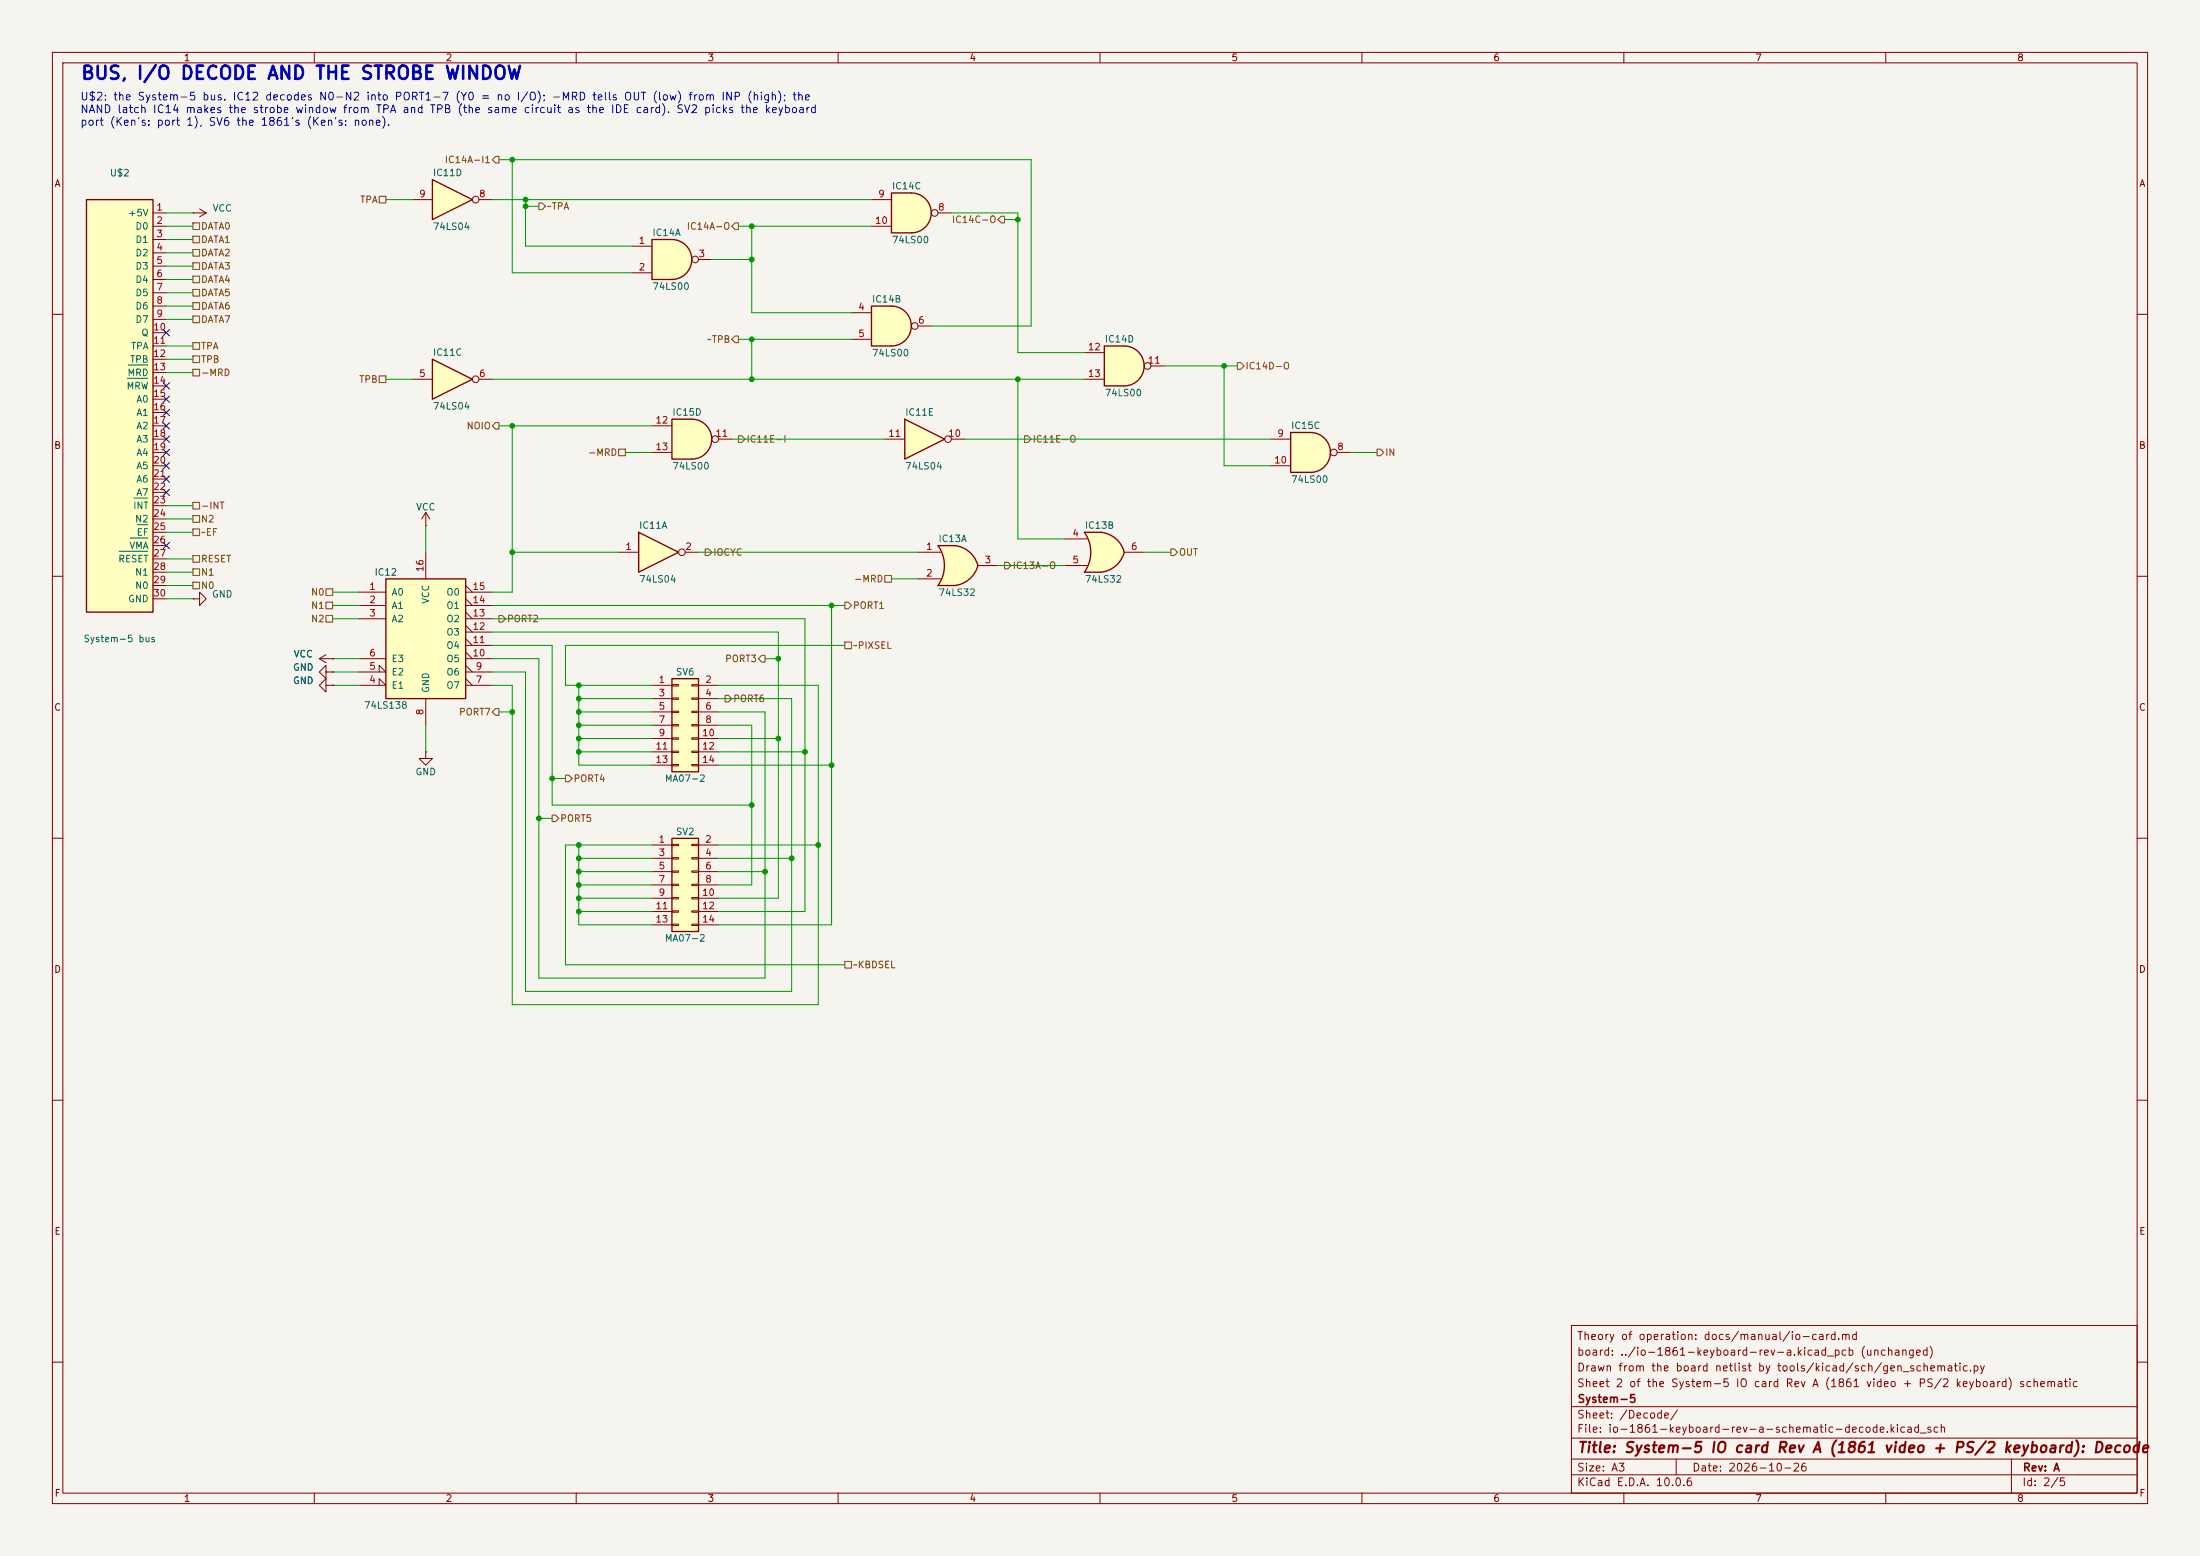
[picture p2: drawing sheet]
<svg xmlns="http://www.w3.org/2000/svg" width="420mm" height="297mm" viewBox="0 0 420 297" stroke-linecap="round" stroke-linejoin="round" font-family="sans-serif">
<path d="M0 0h420v297h-420z" fill="#f5f4ef" stroke="#f5f4ef" stroke-width=".19"/>
<g fill="none" stroke="#840000" stroke-width=".19">
<path d="M10 10h400v277h-400zM12 12h396v273h-396zM60 10v2M110 10v2M160 10v2M210 10v2M260 10v2M310 10v2M360 10v2M10 60h2M408 60h2M10 110h2"/>
<path d="M408 110h2M10 160h2M408 160h2M10 210h2M408 210h2M300 253h108v32h-108zM10 260h2M300 278.5h108M300 274.5h108M300 268.5h108M320 278.5v3M384 278.5v6.5"/>
<path d="M408 260h2M60 285v2M110 285v2M160 285v2M210 285v2M260 285v2M300 281.5h108M310 285v2M360 285v2"/>
</g>
<path d="M121.9 101.6l7.6 3.8-7.6 3.8z" fill="#ffffc2"/>
<path d="M121.9 101.6l7.6 3.8-7.6 3.8z" fill="none" stroke="#840000" stroke-width=".25"/>
<g fill="none" stroke="#840000" stroke-width=".19">
<path d="M118.1 105.4h3.8M130.8 105.4h2.5"/>
<circle cx="130.2" cy="105.4" r=".63"/>
</g>
<path d="M82.5 34.3l7.7 3.8-7.7 3.8z" fill="#ffffc2"/>
<path d="M82.5 34.3l7.7 3.8-7.7 3.8z" fill="none" stroke="#840000" stroke-width=".25"/>
<g fill="none" stroke="#840000" stroke-width=".19">
<path d="M78.7 38.1h3.8M91.4 38.1h2.6"/>
<circle cx="90.8" cy="38.1" r=".63"/>
</g>
<path d="M214.6 66a3.8 3.8 0 0 1 3.8 3.9 3.8 3.8 0 0 1-3.8 3.8z" fill="#ffffc2" stroke="#ffffc2" stroke-width=".19"/>
<path d="M210.8 66h3.8v7.7h-3.8z" fill="#ffffc2"/>
<path d="M210.8 66h3.8a3.8 3.8 0 0 1 3.8 3.9 3.8 3.8 0 0 1-3.8 3.8h-3.8z" fill="none" stroke="#840000" stroke-width=".25"/>
<g fill="none" stroke="#840000" stroke-width=".19">
<path d="M207 67.3h3.8M207 72.4h3.8M219.7 69.9h2.5"/>
<circle cx="219.1" cy="69.8" r=".63"/>
</g>
<path d="M174 36.8a3.8 3.8 0 0 1 3.8 3.8 3.8 3.8 0 0 1-3.8 3.9z" fill="#ffffc2" stroke="#ffffc2" stroke-width=".19"/>
<path d="M170.2 36.8h3.8v7.7h-3.8z" fill="#ffffc2"/>
<path d="M170.2 36.8h3.8a3.8 3.8 0 0 1 3.8 3.8 3.8 3.8 0 0 1-3.8 3.9h-3.8z" fill="none" stroke="#840000" stroke-width=".25"/>
<g fill="none" stroke="#840000" stroke-width=".19">
<path d="M166.4 38.1h3.8M166.4 43.2h3.8M179.1 40.6h2.5"/>
<circle cx="178.4" cy="40.6" r=".63"/>
</g>
<path d="M170.2 58.4a3.8 3.8 0 0 1 3.8 3.8 3.8 3.8 0 0 1-3.8 3.8z" fill="#ffffc2" stroke="#ffffc2" stroke-width=".19"/>
<path d="M166.4 58.4h3.8v7.6h-3.8z" fill="#ffffc2"/>
<path d="M166.4 58.4h3.8a3.8 3.8 0 0 1 3.8 3.8 3.8 3.8 0 0 1-3.8 3.8h-3.8z" fill="none" stroke="#840000" stroke-width=".25"/>
<g fill="none" stroke="#840000" stroke-width=".19">
<path d="M162.6 59.7h3.8M162.6 64.8h3.8M175.3 62.2h2.5"/>
<circle cx="174.6" cy="62.2" r=".63"/>
</g>
<path d="M250.2 82.6a3.8 3.8 0 0 1 3.8 3.8 3.8 3.8 0 0 1-3.8 3.8z" fill="#ffffc2" stroke="#ffffc2" stroke-width=".19"/>
<path d="M246.4 82.6h3.8v7.6h-3.8z" fill="#ffffc2"/>
<path d="M246.4 82.6h3.8a3.8 3.8 0 0 1 3.8 3.8 3.8 3.8 0 0 1-3.8 3.8h-3.8z" fill="none" stroke="#840000" stroke-width=".25"/>
<g fill="none" stroke="#840000" stroke-width=".19">
<path d="M242.6 83.8h3.8M242.6 88.9h3.8M255.3 86.4h2.5"/>
<circle cx="254.6" cy="86.4" r=".63"/>
</g>
<path d="M179.1 104.1h3.1M179.1 111.8h3.1" fill="none" stroke="#ffffc2" stroke-width=".19"/>
<g fill="#ffffc2" stroke="#ffffc2" stroke-width=".19">
<path d="M181.7 106.6l5 1.4a5.2 5.2 0 0 1-4.4 3.8z"/>
<path d="M182.3 104.1a5.1 5.1 0 0 1 4.4 3.9l-5 1.2z"/>
</g>
<path d="M179.1 104.1h3.1v7.7h-3.1a6.7 6.7 0 0 0 0-7.7z" fill="#ffffc2"/>
<path d="M179.1 104.1h3.1a5.1 5.1 0 0 1 4.5 3.9 5.2 5.2 0 0 1-4.4 3.8h-3.2a6.6 6.6 0 0 0 0-7.7z" fill="none" stroke="#840000" stroke-width=".25"/>
<path d="M175.3 105.4h4.3M175.3 110.5h4.3M186.7 108h3.8" fill="none" stroke="#840000" stroke-width=".19"/>
<path d="M172.7 80l7.6 3.8-7.6 3.8z" fill="#ffffc2"/>
<path d="M172.7 80l7.6 3.8-7.6 3.8z" fill="none" stroke="#840000" stroke-width=".25"/>
<g fill="none" stroke="#840000" stroke-width=".19">
<path d="M168.9 83.8h3.8M181.6 83.8h2.5"/>
<circle cx="181" cy="83.8" r=".63"/>
</g>
<path d="M128.3 45.7a3.8 3.8 0 0 1 3.8 3.8 3.8 3.8 0 0 1-3.8 3.8z" fill="#ffffc2" stroke="#ffffc2" stroke-width=".19"/>
<path d="M124.5 45.7h3.8v7.6h-3.8z" fill="#ffffc2"/>
<path d="M124.5 45.7h3.8a3.8 3.8 0 0 1 3.8 3.8 3.8 3.8 0 0 1-3.8 3.8h-3.8z" fill="none" stroke="#840000" stroke-width=".25"/>
<g fill="none" stroke="#840000" stroke-width=".19">
<path d="M120.6 47h3.9M120.6 52.1h3.9M133.3 49.5h2.6"/>
<circle cx="132.7" cy="49.5" r=".63"/>
</g>
<path d="M207 101.6h3.2M207 109.2h3.2" fill="none" stroke="#ffffc2" stroke-width=".19"/>
<g fill="#ffffc2" stroke="#ffffc2" stroke-width=".19">
<path d="M209.6 104.1l5 1.3a5.2 5.2 0 0 1-4.4 3.8z"/>
<path d="M210.2 101.6a5.1 5.1 0 0 1 4.4 3.8l-4.9 1.3z"/>
</g>
<path d="M207 101.6h3.2v7.6h-3.2a6.7 6.7 0 0 0 0-7.6z" fill="#ffffc2"/>
<path d="M210.2 101.6h-3.2a6.6 6.6 0 0 1 0 7.6h3.2M210.2 101.6a5.2 5.2 0 0 1 4.4 3.8 5.2 5.2 0 0 1-4.4 3.8" fill="none" stroke="#840000" stroke-width=".25"/>
<path d="M203.2 102.9h4.3M203.2 108h4.3M214.6 105.4h3.8" fill="none" stroke="#840000" stroke-width=".19"/>
<path d="M16.5 38.1h12.7v78.7h-12.7z" fill="#ffffc2"/>
<path d="M16.5 38.1h12.7v78.7h-12.7z" fill="none" stroke="#840000" stroke-width=".25"/>
<g fill="none" stroke="#840000" stroke-width=".19">
<path d="M29.2 40.6h2.5M29.2 43.2h2.5M29.2 45.7h2.5M29.2 48.3h2.5M29.2 50.8h2.5M29.2 53.3h2.5M29.2 55.9h2.5M29.2 58.4h2.5M29.2 61h2.5M29.2 63.5h2.5M29.2 66h2.5M29.2 68.6h2.5"/>
<path d="M29.2 71.1h2.5M29.2 73.7h2.5M29.2 76.2h2.5M29.2 78.7h2.5M29.2 81.3h2.5M29.2 83.8h2.5M29.2 86.4h2.5M29.2 88.9h2.5M29.2 91.4h2.5M29.2 94h2.5M29.2 96.5h2.5M29.2 99.1h2.5"/>
<path d="M29.2 101.6h2.5M29.2 104.1h2.5M29.2 106.7h2.5M29.2 109.2h2.5M29.2 111.8h2.5M29.2 114.3h2.5M62.2 128.3v-1.3l-1.2 1.3 1.2 1.2v-1.2h1.3M62.2 130.8v-1.3l-1.2 1.3 1.2 1.3v-1.3h1.3M63.5 128.3h.1M63.5 130.8h.1"/>
</g>
<path d="M24.3 72.2h3.9M24.5 69.7h3.7M25.6 95.1h2.6M22.7 105.2h5.5M24.8 102.7h3.4M26.2 100.2h2" fill="none" stroke="#006464" stroke-width=".19"/>
<path d="M73.7 110.5h15.2v22.9h-15.2z" fill="#ffffc2"/>
<path d="M73.7 110.5h15.2v22.9h-15.2z" fill="none" stroke="#840000" stroke-width=".25"/>
<g fill="none" stroke="#840000" stroke-width=".19">
<path d="M36.8 114.3h1.3v-1.3l1.3 1.3-1.3 1.3v-1.3M36.8 114.3h.1M68.6 113h5.1M68.6 115.6h5.1M68.6 118.1h5.1M81.3 105.4v5.1M88.9 113h5.1M88.9 115.6h5.1M88.9 118.1h5.1M88.9 119.4l1.3 1.3M88.9 116.8l1.3 1.3M88.9 114.3l1.3 1.3"/>
<path d="M88.9 111.8l1.3 1.2M61 125.7h2.5M61 125.7l1.2 .8M62.2 125l-1.2 .7M63.5 125.7h.1M68.6 130.8h5.1l-1.3-1.3v1.3M68.6 128.3h5.1l-1.3-1.3v1.3M68.6 125.7h5.1M81.3 133.4v5M88.9 130.8h5.1M88.9 128.3h5.1M88.9 125.7h5.1"/>
<path d="M88.9 129.5l1.3 1.3M88.9 127l1.3 1.3M88.9 124.5l1.3 1.2M88.9 123.2h5.1M88.9 121.9l1.3 1.3M88.9 120.7h5.1"/>
</g>
<path d="M132.1 80a3.8 3.8 0 0 1 3.8 3.8 3.8 3.8 0 0 1-3.8 3.8z" fill="#ffffc2" stroke="#ffffc2" stroke-width=".19"/>
<path d="M128.3 80h3.8v7.6h-3.8z" fill="#ffffc2"/>
<path d="M128.3 80h3.8a3.8 3.8 0 0 1 3.8 3.8 3.8 3.8 0 0 1-3.8 3.8h-3.8z" fill="none" stroke="#840000" stroke-width=".25"/>
<g fill="none" stroke="#840000" stroke-width=".19">
<path d="M81.3 97.8l-.8 1.3M81.3 97.8l.7 1.3M81.3 97.8v2.5M124.5 81.3h3.8M124.5 86.4h3.8M137.2 83.8h2.5M81.3 100.3h.1"/>
<circle cx="136.5" cy="83.8" r=".63"/>
</g>
<path d="M82.5 68.6l7.7 3.8-7.7 3.8z" fill="#ffffc2"/>
<path d="M82.5 68.6l7.7 3.8-7.7 3.8z" fill="none" stroke="#840000" stroke-width=".25"/>
<g fill="none" stroke="#840000" stroke-width=".19">
<path d="M78.7 72.4h3.8M91.4 72.4h2.6M81.3 143.5v1.3h1.2l-1.2 1.3-1.3-1.3h1.3M81.3 143.5h.1"/>
<circle cx="90.8" cy="72.4" r=".63"/>
</g>
<path d="M128.3 160h5v17.8h-5z" fill="#ffffc2"/>
<path d="M128.3 160h5v17.8h-5z" fill="none" stroke="#840000" stroke-width=".25"/>
<g fill="none" stroke="#840000" stroke-width=".19">
<path d="M124.5 161.3h3.8M124.5 163.8h3.8M124.5 166.4h3.8M124.5 168.9h3.8M124.5 171.5h3.8M124.5 174h3.8M124.5 176.5h3.8M128.3 161.2h1.2v.2h-1.2zM128.3 163.7h1.2v.3h-1.2zM128.3 166.2h1.2v.3h-1.2zM128.3 168.8h1.2v.2h-1.2zM128.3 171.3h1.2v.3h-1.2z"/>
<path d="M128.3 173.9h1.2v.2h-1.2zM128.3 176.4h1.2v.3h-1.2zM132.1 161.2h1.2v.2h-1.2zM132.1 163.7h1.2v.3h-1.2zM132.1 166.2h1.2v.3h-1.2zM132.1 168.8h1.2v.2h-1.2zM132.1 171.3h1.2v.3h-1.2zM132.1 173.9h1.2v.2h-1.2zM132.1 176.4h1.2v.3h-1.2zM133.3 161.3h3.9M133.3 163.8h3.9M133.3 166.4h3.9"/>
<path d="M133.3 168.9h3.9M133.3 171.5h3.9M133.3 174h3.9M133.3 176.5h3.9"/>
</g>
<path d="M128.3 129.5h5v17.8h-5z" fill="#ffffc2"/>
<path d="M128.3 129.5h5v17.8h-5z" fill="none" stroke="#840000" stroke-width=".25"/>
<g fill="none" stroke="#840000" stroke-width=".19">
<path d="M38.1 39.9l1.3 .7M36.8 40.6h.1M36.8 40.6h2.6M39.4 40.6l-1.3 .8M63.5 128.3h.1M63.5 130.8h.1M63.5 125.7h.1M124.5 130.8h3.8M124.5 133.4h3.8M124.5 135.9h3.8M124.5 138.4h3.8M128.3 130.7h1.2v.2h-1.2z"/>
<path d="M128.3 133.2h1.2v.3h-1.2zM128.3 135.8h1.2v.2h-1.2zM128.3 138.3h1.2v.3h-1.2zM132.1 130.7h1.2v.2h-1.2zM132.1 133.2h1.2v.3h-1.2zM132.1 135.8h1.2v.2h-1.2zM132.1 138.3h1.2v.3h-1.2zM133.3 130.8h3.9M133.3 133.4h3.9M133.3 135.9h3.9M133.3 138.4h3.9M124.5 141h3.8"/>
<path d="M124.5 143.5h3.8M124.5 146.1h3.8M128.3 140.8h1.2v.3h-1.2zM128.3 143.4h1.2v.2h-1.2zM128.3 145.9h1.2v.3h-1.2zM132.1 140.8h1.2v.3h-1.2zM132.1 143.4h1.2v.2h-1.2zM132.1 145.9h1.2v.3h-1.2zM133.3 141h3.9M133.3 143.5h3.9M133.3 146.1h3.9"/>
</g>
<g fill="none" stroke="#725600" stroke-width=".19">
<path d="M72.4 37.5h1.3v1.2h-1.3zM94.6 29.8h.6v1.3h-.6l-.6-.6zM102.9 38.7h.6l.6 .7-.6 .6h-.6zM36.8 45.1h1.3v1.3h-1.3zM36.8 42.5h1.3v1.3h-1.3zM36.8 57.8h1.3v1.3h-1.3zM36.8 55.2h1.3v1.3h-1.3zM36.8 52.7h1.3v1.3h-1.3zM36.8 50.2h1.3v1.2h-1.3zM36.8 47.6h1.3v1.3h-1.3zM140.3 42.5h.7v1.3h-.7l-.6-.6zM191.1 41.3h.7v1.2h-.7l-.6-.6z"/>
<path d="M36.8 67.9h1.3v1.3h-1.3zM36.8 65.4h1.3v1.3h-1.3zM36.8 60.3h1.3v1.3h-1.3zM36.8 70.5h1.3v1.3h-1.3zM72.4 71.8h1.3v1.2h-1.3zM140.3 64.1h.7v1.3h-.7l-.6-.6zM236.2 69.2h.7l.6 .7-.6 .6h-.7zM36.8 95.9h1.3v1.3h-1.3zM36.8 98.4h1.3v1.3h-1.3zM94.6 80.6h.6v1.3h-.6l-.6-.6zM118.1 85.7h1.3v1.3h-1.3zM141 83.2h.6l.6 .6-.6 .7h-.6z"/>
<path d="M195.6 83.2h.6l.6 .6-.6 .7h-.6zM262.9 85.7h.6l.7 .7-.7 .6h-.6zM36.8 101h1.3v1.2h-1.3zM36.8 106h1.3v1.3h-1.3zM36.8 108.6h1.3v1.3h-1.3zM36.8 111.1h1.3v1.3h-1.3zM62.2 112.4h1.3v1.3h-1.3zM62.2 117.5h1.3v1.2h-1.3zM62.2 114.9h1.3v1.3h-1.3zM95.2 117.5h.7l.6 .6-.6 .6h-.7zM134.6 104.8h.7l.6 .6-.6 .6h-.7zM161.3 114.9h.6l.7 .7-.7 .6h-.6z"/>
<path d="M168.9 109.9h1.3v1.2h-1.3zM191.8 107.3h.6l.6 .7-.6 .6h-.6zM223.5 104.8h.7l.6 .6-.6 .6h-.7zM94.6 135.3h.6v1.2h-.6l-.6-.6zM138.4 132.7h.7l.6 .7-.6 .6h-.7zM145.4 125.1h.6v1.3h-.6l-.6-.7zM161.3 122.6h1.3v1.2h-1.3zM105.4 155.6h.6l.7 .6-.7 .6h-.6zM107.9 148h.7l.6 .6-.6 .6h-.7zM161.3 183.5h1.3v1.3h-1.3z"/>
</g>
<g fill="none" stroke="#009600" stroke-width=".19">
<path d="M73.7 38.1h5M94 38.1h72.4M95.2 30.5h101.6v31.7h-19M97.8 30.5v21.6h22.8M100.3 38.1v8.9h20.3M100.3 39.4h2.6M31.7 40.6h5.1M31.7 43.2h5.1M31.7 48.3h5.1M31.7 45.7h5.1M31.7 58.4h5.1M31.7 55.9h5.1"/>
<path d="M31.7 53.3h5.1M31.7 50.8h5.1M135.9 49.5h7.6M141 43.2h25.4M143.5 43.2v16.5h19.1M181.6 40.6h12.7v26.7h12.7M191.8 41.9h2.5M31.7 71.1h5.1M31.7 68.6h5.1M31.7 66h5.1M31.7 61h5.1M73.7 72.4h5"/>
<path d="M94 72.4h113M141 64.8h21.6M143.5 64.8v7.6M194.3 72.4v30.5h8.9M222.2 69.9h14M233.7 69.9v19h8.9M31.7 99.1h5.1M31.7 96.5h5.1M95.2 81.3h29.3M97.8 81.3v31.7h-3.8M119.4 86.4h5.1M139.7 83.8h29.2"/>
<path d="M184.1 83.8h58.5M257.8 86.4h5.1M31.7 114.3h5.1M31.7 111.8h5.1M31.7 109.2h5.1M31.7 106.7h5.1M31.7 101.6h5.1M63.5 113h5.1M63.5 115.6h5.1M63.5 118.1h5.1M81.3 100.3v5.1M94 118.1h59.7v55.9h-16.5"/>
<path d="M94 115.6h67.3M97.8 105.4h20.3M133.3 105.4h42M158.7 115.6v60.9h-21.5M170.2 110.5h5.1M190.5 108h12.7M218.4 105.4h5.1M63.5 125.7h5.1M63.5 128.3h5.1M63.5 130.8h5.1M81.3 138.4v5.1M94 130.8h3.8v61h58.4v-61h-19"/>
<path d="M94 123.2h11.4v30.5h38.1M94 125.7h8.9v61h43.1v-50.8h-8.8M94 128.3h6.3v60.9h50.8v-55.8h-13.9M94 120.7h54.6v50.8h-11.4M95.2 135.9h2.6M110.5 130.8v15.3h14M110.5 138.4h14M110.5 135.9h14M110.5 133.4h14M137.2 138.4h6.3v30.5h-6.3M146 125.7h2.6M161.3 123.2h-53.4v7.6h16.6"/>
<path d="M102.9 156.2h2.5M105.4 148.6h2.5M110.5 143.5h14M110.5 141h14M137.2 146.1h21.5M137.2 143.5h16.5M137.2 141h11.4M110.5 174h14M110.5 161.3v15.2h14M110.5 163.8h14M110.5 166.4h14M110.5 168.9h14"/>
<path d="M110.5 171.5h14M124.5 161.3h-16.6v22.9h53.4M137.2 163.8h13.9M137.2 166.4h8.8M137.2 161.3h19"/>
</g>
<g fill="none" stroke="#000084" stroke-width=".19">
<path d="M31.1 62.9l1.3 1.2M31.1 75.6l1.3 1.2M31.1 78.1l1.3 1.2M31.1 73.1l1.3 1.2M32.4 62.9l-1.3 1.2M32.4 75.6l-1.3 1.2M32.4 78.1l-1.3 1.2M32.4 73.1l-1.3 1.2M31.1 80.7l1.3 1.2M31.1 83.2l1.3 1.2M31.1 85.8l1.3 1.2M31.1 88.3l1.3 1.2"/>
<path d="M31.1 90.8l1.3 1.2M31.1 93.4l1.3 1.2M32.4 80.7l-1.3 1.2M32.4 83.2l-1.3 1.2M32.4 85.8l-1.3 1.2M32.4 88.3l-1.3 1.2M32.4 90.8l-1.3 1.2M32.4 93.4l-1.3 1.2M31.1 103.5l1.3 1.2M32.4 103.5l-1.3 1.2"/>
</g>
<g fill="#009600" stroke="#009600" stroke-width=".19">
<circle cx="97.8" cy="30.5" r=".46"/>
<circle cx="100.3" cy="38.1" r=".46"/>
<circle cx="100.3" cy="39.4" r=".46"/>
<circle cx="97.8" cy="105.4" r=".46"/>
<circle cx="97.8" cy="81.3" r=".46"/>
<circle cx="143.5" cy="72.4" r=".46"/>
<circle cx="143.5" cy="64.8" r=".46"/>
<circle cx="110.5" cy="130.8" r=".46"/>
<circle cx="105.4" cy="148.6" r=".46"/>
<circle cx="110.5" cy="143.5" r=".46"/>
<circle cx="110.5" cy="138.4" r=".46"/>
<circle cx="110.5" cy="161.3" r=".46"/>
<circle cx="110.5" cy="174" r=".46"/>
<circle cx="153.7" cy="143.5" r=".46"/>
<circle cx="148.6" cy="141" r=".46"/>
<circle cx="143.5" cy="43.2" r=".46"/>
<circle cx="194.3" cy="41.9" r=".46"/>
<circle cx="143.5" cy="49.5" r=".46"/>
<circle cx="194.3" cy="72.4" r=".46"/>
<circle cx="233.7" cy="69.9" r=".46"/>
<circle cx="97.8" cy="135.9" r=".46"/>
<circle cx="158.7" cy="146.1" r=".46"/>
<circle cx="148.6" cy="125.7" r=".46"/>
<circle cx="158.7" cy="115.6" r=".46"/>
<circle cx="151.1" cy="163.8" r=".46"/>
<circle cx="156.2" cy="161.3" r=".46"/>
<circle cx="146" cy="166.4" r=".46"/>
<circle cx="143.5" cy="153.7" r=".46"/>
<circle cx="102.9" cy="156.2" r=".46"/>
<circle cx="110.5" cy="163.8" r=".46"/>
<circle cx="110.5" cy="171.5" r=".46"/>
<circle cx="110.5" cy="166.4" r=".46"/>
<circle cx="110.5" cy="168.9" r=".46"/>
<circle cx="110.5" cy="141" r=".46"/>
<circle cx="110.5" cy="135.9" r=".46"/>
<circle cx="110.5" cy="133.4" r=".46"/>
</g>
<text font-size="2.5" fill="#0000c2" x="15.3" y="15.8">BUS, I/O DECODE AND THE STROBE WINDOW</text>
<text font-size="2" fill="#840000" x="301" y="277.8">Title: System-5 IO card Rev A (1861 video + PS/2 keyboard): Decode</text>
<g font-size="1.5" fill="#0000c2">
<text x="15.2" y="19.5">U$2: the System-5 bus. IC12 decodes N0-N2 into PORT1-7 (Y0 = no I/O); -MRD tells OUT (low) from INP (high); the</text>
<text x="15.2" y="22">NAND latch IC14 makes the strobe window from TPA and TPB (the same circuit as the IDE card). SV2 picks the keyboard</text>
<text x="15.2" y="24.4">port (Ken's: port 1), SV6 the 1861's (Ken's: none).</text>
</g>
<g font-size="1.5" fill="#840000">
<text x="300.9" y="256.1">Theory of operation: docs/manual/io-card.md</text>
<text x="300.9" y="262.1">Drawn from the board netlist by tools/kicad/sch/gen_schematic.py</text>
<text x="300.9" y="259.1">board: ../io-1861-keyboard-rev-a.kicad_pcb (unchanged)</text>
<text x="300.9" y="265.1">Sheet 2 of the System-5 IO card Rev A (1861 video + PS/2 keyboard) schematic</text>
<text x="301" y="268.1">System-5</text>
<text x="300.9" y="273.8">File: io-1861-keyboard-rev-a-schematic-decode.kicad_sch</text>
<text x="300.9" y="271.1">Sheet: /Decode/</text>
<text x="300.9" y="281.2">Size: A3</text>
<text x="322.9" y="281.2">Date: 2026-10-26</text>
<text x="386" y="281.2">Rev: A</text>
<text x="300.9" y="284">KiCad E.D.A. 10.0.6</text>
<text x="385.9" y="284">Id: 2/5</text>
</g>
<g font-size="1.3" fill="#840000">
<text x="35" y="12">1</text>
<text x="85" y="12">2</text>
<text x="135" y="12">3</text>
<text x="185" y="12">4</text>
<text x="235" y="12">5</text>
<text x="285" y="12">6</text>
<text x="335" y="12">7</text>
<text x="385" y="12">8</text>
<text x="10.3" y="36">A</text>
<text x="408.3" y="36">A</text>
<text x="10.2" y="86">B</text>
<text x="408.2" y="86">B</text>
<text x="10.2" y="136">C</text>
<text x="408.2" y="136">C</text>
<text x="10.2" y="186">D</text>
<text x="408.2" y="186">D</text>
<text x="10.3" y="236">E</text>
<text x="408.3" y="236">E</text>
<text x="10.3" y="286">F</text>
<text x="35" y="287">1</text>
<text x="85" y="287">2</text>
<text x="135" y="287">3</text>
<text x="185" y="287">4</text>
<text x="235" y="287">5</text>
<text x="285" y="287">6</text>
<text x="335" y="287">7</text>
<text x="385" y="287">8</text>
<text x="408.3" y="286">F</text>
</g>
<g font-size="1.3" fill="#006464">
<text x="20.9" y="34">U$2</text>
<text x="82.5" y="33.9">IC11D</text>
<text x="24.4" y="41.6">+5V</text>
<text x="40.5" y="40.7">VCC</text>
<text x="170.2" y="36.5">IC14C</text>
<text x="25.7" y="44.1">D0</text>
<text x="25.7" y="46.7">D1</text>
<text x="82.5" y="44.2">74LS04</text>
<text x="124.4" y="45.4">IC14A</text>
<text x="170.2" y="46.7">74LS00</text>
<text x="25.7" y="49.2">D2</text>
<text x="25.7" y="51.8">D3</text>
<text x="25.7" y="54.3">D4</text>
<text x="25.7" y="56.8">D5</text>
<text x="25.7" y="59.4">D6</text>
<text x="124.4" y="55.6">74LS00</text>
<text x="166.4" y="58.1">IC14B</text>
<text x="25.7" y="61.9">D7</text>
<text x="26.9" y="64.5">Q</text>
<text x="210.8" y="65.7">IC14D</text>
<text x="24.7" y="69.5">TPB</text>
<text x="24.9" y="67">TPA</text>
<text x="82.5" y="68.2">IC11C</text>
<text x="166.4" y="68.3">74LS00</text>
<text x="24" y="74.6">MRW</text>
<text x="24.2" y="72.1">MRD</text>
<text x="25.9" y="77.2">A0</text>
<text x="210.8" y="75.9">74LS00</text>
<text x="25.9" y="79.7">A1</text>
<text x="25.9" y="82.2">A2</text>
<text x="82.5" y="78.5">74LS04</text>
<text x="128.3" y="79.6">IC15D</text>
<text x="172.7" y="79.6">IC11E</text>
<text x="246.4" y="82.2">IC15C</text>
<text x="25.9" y="84.8">A3</text>
<text x="25.9" y="87.3">A4</text>
<text x="25.9" y="89.9">A5</text>
<text x="128.3" y="89.9">74LS00</text>
<text x="172.7" y="89.9">74LS04</text>
<text x="25.9" y="92.4">A6</text>
<text x="25.9" y="94.9">A7</text>
<text x="246.4" y="92.5">74LS00</text>
<text x="25.3" y="97.5">INT</text>
<text x="25.7" y="100">N2</text>
<text x="79.3" y="97.7">VCC</text>
<text x="121.9" y="101.2">IC11A</text>
<text x="207" y="101.2">IC13B</text>
<text x="22.5" y="107.6">RESET</text>
<text x="24.6" y="105.1">VMA</text>
<text x="26" y="102.6">EF</text>
<text x="179.1" y="103.8">IC13A</text>
<text x="25.7" y="110.2">N1</text>
<text x="25.7" y="112.7">N0</text>
<text x="71.4" y="110.2">IC12</text>
<text x="74.6" y="114">A0</text>
<text x="85.1" y="114">O0</text>
<text x="121.9" y="111.5">74LS04</text>
<text x="207" y="111.5">74LS32</text>
<text x="24.4" y="115.3">GND</text>
<text x="40.4" y="114.4">GND</text>
<text x="74.6" y="116.5">A1</text>
<text x="74.6" y="119.1">A2</text>
<text x="82.2" y="115.4" transform="rotate(-90 82.2 115.4)">VCC</text>
<text x="85.1" y="119.1">O2</text>
<text x="85.1" y="116.5">O1</text>
<text x="179.1" y="114">74LS32</text>
<text x="15.8" y="122.9">System-5 bus</text>
<text x="56" y="125.8">VCC</text>
<text x="85.1" y="124.2">O4</text>
<text x="85.1" y="121.6">O3</text>
<text x="55.8" y="128.3">GND</text>
<text x="55.8" y="130.9">GND</text>
<text x="74.6" y="131.8">E1</text>
<text x="74.6" y="129.2">E2</text>
<text x="74.6" y="126.7">E3</text>
<text x="85.1" y="131.8">O7</text>
<text x="85.1" y="129.2">O6</text>
<text x="85.1" y="126.7">O5</text>
<text x="128.9" y="129.2">SV6</text>
<text x="69.4" y="135.6">74LS138</text>
<text x="82.2" y="132.4" transform="rotate(-90 82.2 132.4)">GND</text>
<text x="79.2" y="148.3">GND</text>
<text x="126.8" y="149.6">MA07-2</text>
<text x="128.9" y="159.7">SV2</text>
<text x="126.8" y="180">MA07-2</text>
</g>
<g font-size="1.3" fill="#725600">
<text x="84.8" y="31.4">IC14A-I1</text>
<text x="68.6" y="39.1">TPA</text>
<text x="104.3" y="40.3">~TPA</text>
<text x="38.3" y="46.7">DATA1</text>
<text x="38.3" y="44.1">DATA0</text>
<text x="131" y="44.1">IC14A-O</text>
<text x="181.6" y="42.9">IC14C-O</text>
<text x="38.3" y="51.8">DATA3</text>
<text x="38.3" y="49.2">DATA2</text>
<text x="38.3" y="59.4">DATA6</text>
<text x="38.3" y="56.8">DATA5</text>
<text x="38.3" y="54.3">DATA4</text>
<text x="38.3" y="61.9">DATA7</text>
<text x="134.9" y="65.7">~TPB</text>
<text x="38.3" y="69.5">TPB</text>
<text x="38.3" y="67">TPA</text>
<text x="237.7" y="70.8">IC14D-O</text>
<text x="38.3" y="72.1">-MRD</text>
<text x="68.5" y="73.4">TPB</text>
<text x="89" y="82.2">NOIO</text>
<text x="112.1" y="87.3">-MRD</text>
<text x="142.4" y="84.8">IC11E-I</text>
<text x="197" y="84.8">IC11E-O</text>
<text x="264.3" y="87.3">IN</text>
<text x="38.3" y="97.5">-INT</text>
<text x="38.3" y="100">N2</text>
<text x="38.3" y="102.6">~EF</text>
<text x="38.3" y="107.6">RESET</text>
<text x="136.1" y="106.4">IOCYC</text>
<text x="225" y="106.4">OUT</text>
<text x="38.3" y="110.2">N1</text>
<text x="38.3" y="112.7">N0</text>
<text x="59.3" y="114">N0</text>
<text x="162.9" y="111.5">-MRD</text>
<text x="193.2" y="108.9">IC13A-O</text>
<text x="59.3" y="119.1">N2</text>
<text x="59.3" y="116.5">N1</text>
<text x="96.7" y="119.1">PORT2</text>
<text x="162.7" y="116.5">PORT1</text>
<text x="162.7" y="124.2">~PIXSEL</text>
<text x="138.3" y="126.7">PORT3</text>
<text x="87.5" y="136.9">PORT7</text>
<text x="139.9" y="134.3">PORT6</text>
<text x="109.4" y="149.6">PORT4</text>
<text x="106.8" y="157.2">PORT5</text>
<text x="162.7" y="185.1">~KBDSEL</text>
</g>
<g font-size="1.3" fill="#a90000">
<text x="29.7" y="40.5">1</text>
<text x="79.9" y="38">9</text>
<text x="91.3" y="38">8</text>
<text x="167.5" y="38">9</text>
<text x="179" y="40.5">8</text>
<text x="29.7" y="43">2</text>
<text x="29.7" y="45.6">3</text>
<text x="121.8" y="46.9">1</text>
<text x="166.9" y="43">10</text>
<text x="29.7" y="48.1">4</text>
<text x="29.7" y="50.7">5</text>
<text x="29.7" y="53.2">6</text>
<text x="121.8" y="51.9">2</text>
<text x="133.3" y="49.4">3</text>
<text x="29.7" y="55.7">7</text>
<text x="29.7" y="58.3">8</text>
<text x="163.7" y="59.6">4</text>
<text x="29.1" y="63.4">10</text>
<text x="29.1" y="65.9">11</text>
<text x="29.7" y="60.8">9</text>
<text x="163.7" y="64.6">5</text>
<text x="175.2" y="62.1">6</text>
<text x="29.1" y="68.4">12</text>
<text x="29.1" y="71">13</text>
<text x="207.6" y="67.2">12</text>
<text x="219" y="69.7">11</text>
<text x="29.1" y="73.5">14</text>
<text x="29.1" y="76.1">15</text>
<text x="79.9" y="72.3">5</text>
<text x="91.3" y="72.3">6</text>
<text x="207.6" y="72.3">13</text>
<text x="29.1" y="78.6">16</text>
<text x="29.1" y="81.1">17</text>
<text x="29.1" y="83.7">18</text>
<text x="125" y="81.1">12</text>
<text x="136.5" y="83.7">11</text>
<text x="169.5" y="83.7">11</text>
<text x="180.9" y="83.7">10</text>
<text x="243.7" y="83.7">9</text>
<text x="29.1" y="86.2">19</text>
<text x="29.1" y="88.8">20</text>
<text x="125" y="86.2">13</text>
<text x="243.1" y="88.8">10</text>
<text x="255.2" y="86.2">8</text>
<text x="29.1" y="91.3">21</text>
<text x="29.1" y="93.8">22</text>
<text x="29.1" y="96.4">23</text>
<text x="29.1" y="98.9">24</text>
<text x="29.1" y="101.5">25</text>
<text x="29.1" y="104">26</text>
<text x="29.1" y="106.5">27</text>
<text x="119.3" y="105.3">1</text>
<text x="130.7" y="105.3">2</text>
<text x="176.7" y="105.3">1</text>
<text x="187.9" y="107.8">3</text>
<text x="204.6" y="102.7">4</text>
<text x="204.6" y="107.8">5</text>
<text x="215.8" y="105.3">6</text>
<text x="29.1" y="109.1">28</text>
<text x="29.1" y="111.6">29</text>
<text x="70.4" y="112.9">1</text>
<text x="81.1" y="109.3" transform="rotate(-90 81.1 109.3)">16</text>
<text x="90.1" y="112.9">15</text>
<text x="176.7" y="110.4">2</text>
<text x="29.1" y="114.2">30</text>
<text x="70.4" y="115.4">2</text>
<text x="70.4" y="118">3</text>
<text x="90.1" y="118">13</text>
<text x="90.1" y="115.4">14</text>
<text x="70.4" y="125.6">6</text>
<text x="90.1" y="125.6">10</text>
<text x="90.1" y="123.1">11</text>
<text x="90.1" y="120.5">12</text>
<text x="70.4" y="130.7">4</text>
<text x="70.4" y="128.1">5</text>
<text x="90.7" y="130.7">7</text>
<text x="90.7" y="128.1">9</text>
<text x="125.6" y="130.7">1</text>
<text x="134.5" y="130.7">2</text>
<text x="81.1" y="136.6" transform="rotate(-90 81.1 136.6)">8</text>
<text x="125.6" y="133.2">3</text>
<text x="125.6" y="135.8">5</text>
<text x="134.5" y="133.2">4</text>
<text x="134.5" y="135.8">6</text>
<text x="125" y="143.4">11</text>
<text x="125.6" y="138.3">7</text>
<text x="125.6" y="140.8">9</text>
<text x="133.9" y="140.8">10</text>
<text x="133.9" y="143.4">12</text>
<text x="134.5" y="138.3">8</text>
<text x="125" y="145.9">13</text>
<text x="133.9" y="145.9">14</text>
<text x="125.6" y="161.2">1</text>
<text x="134.5" y="161.2">2</text>
<text x="125.6" y="163.7">3</text>
<text x="125.6" y="166.2">5</text>
<text x="134.5" y="163.7">4</text>
<text x="134.5" y="166.2">6</text>
<text x="125" y="173.9">11</text>
<text x="125.6" y="168.8">7</text>
<text x="125.6" y="171.3">9</text>
<text x="133.9" y="171.3">10</text>
<text x="133.9" y="173.9">12</text>
<text x="134.5" y="168.8">8</text>
<text x="125" y="176.4">13</text>
<text x="133.9" y="176.4">14</text>
</g>
</svg>
